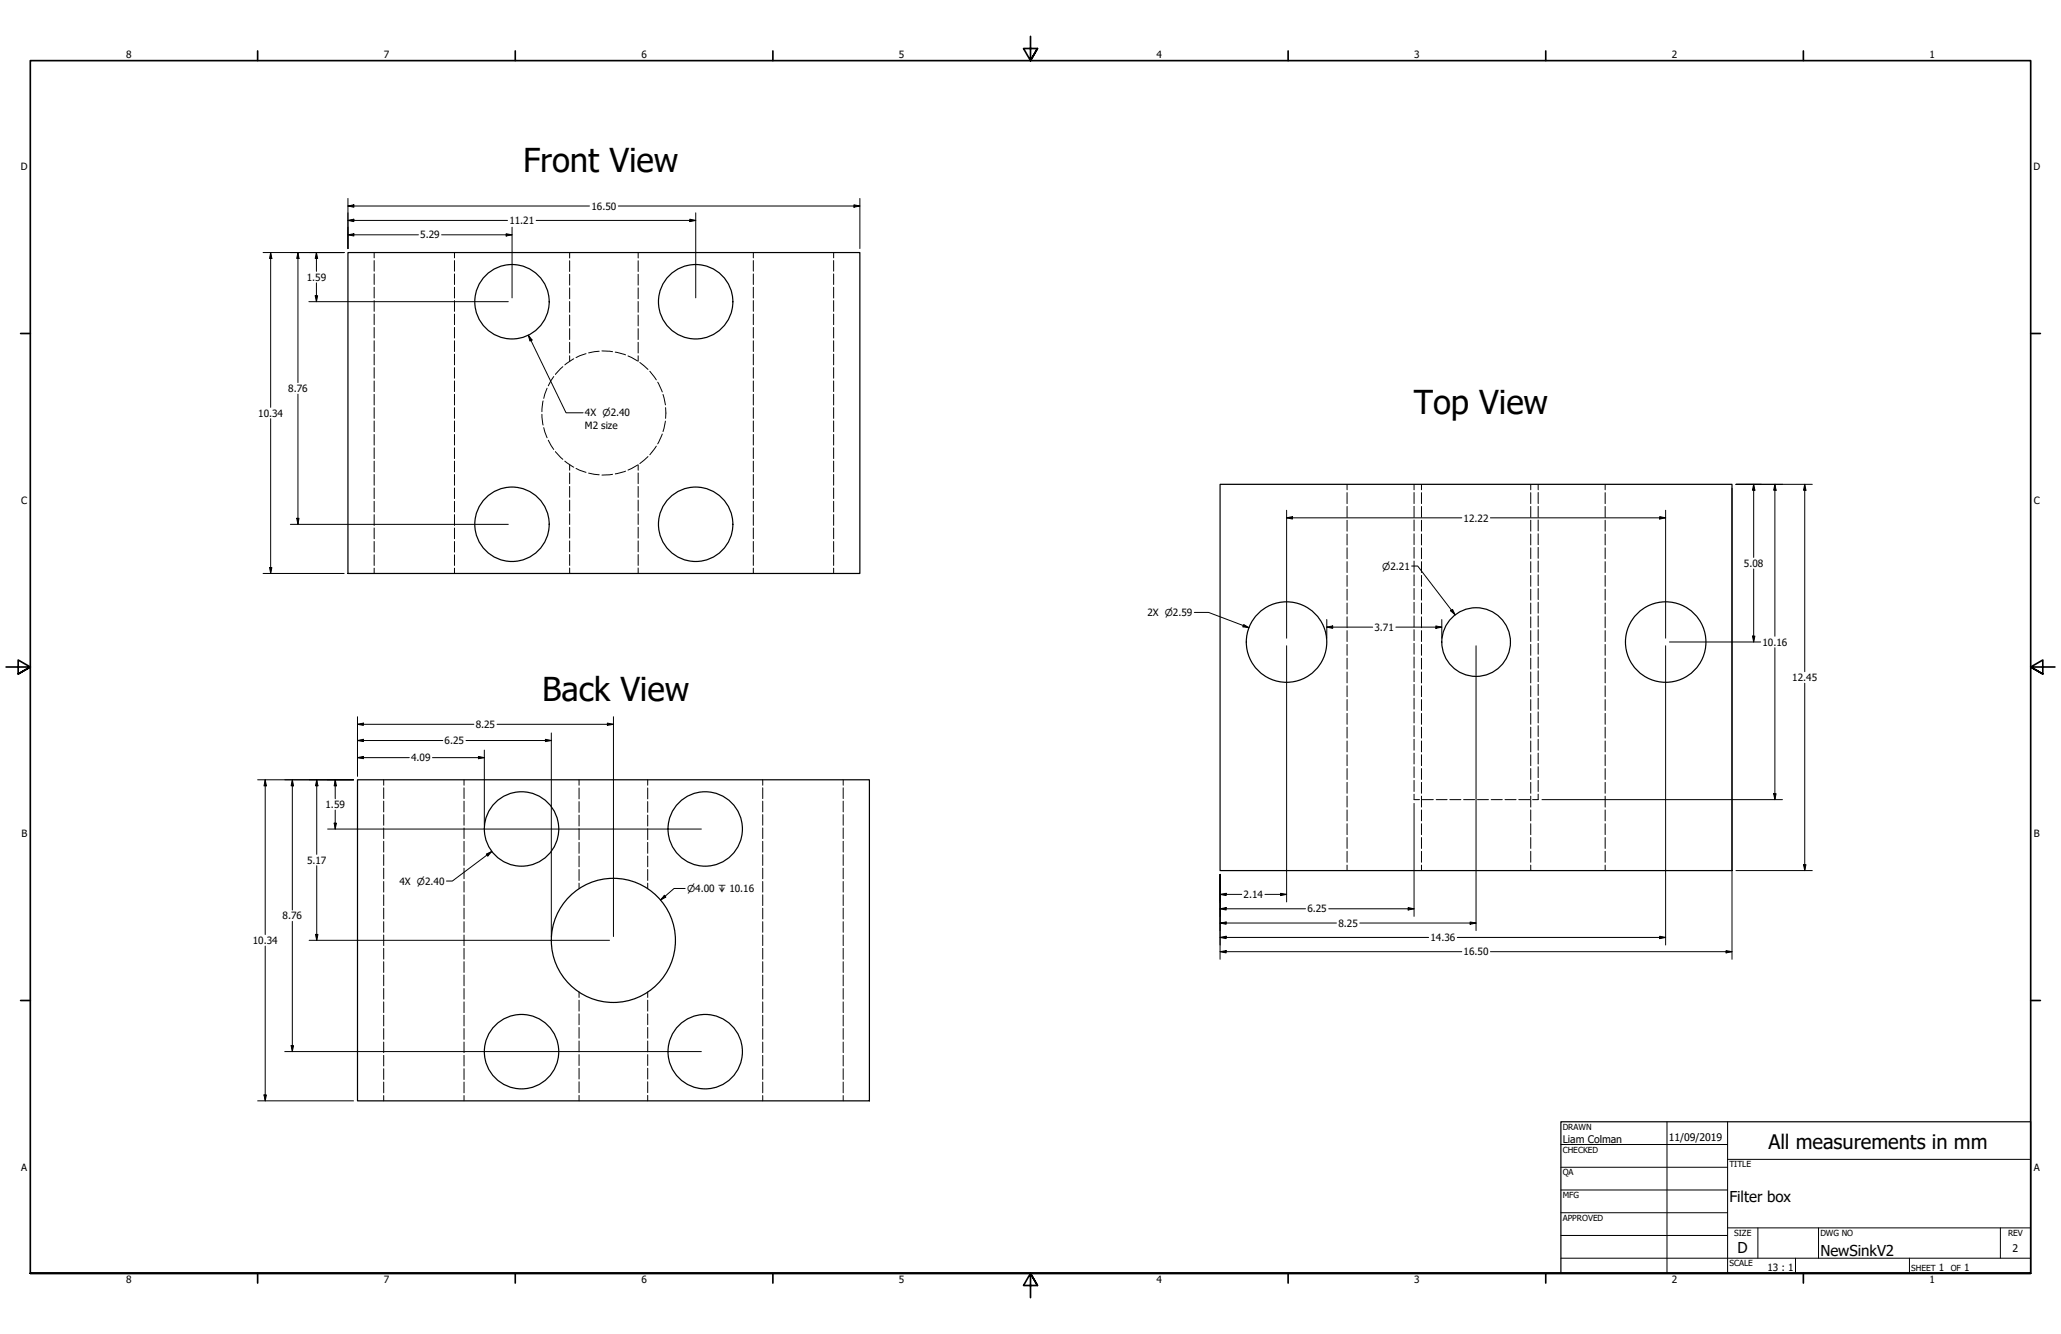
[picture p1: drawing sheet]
<svg xmlns="http://www.w3.org/2000/svg" width="864mm" height="559mm" viewBox="0 0 864 559" stroke-linecap="round" stroke-linejoin="round" font-family="sans-serif">
<!-- layer: Hidden (ANSI) -->
<g fill="none" stroke="#000" stroke-width=".42">
<path d="M156.8 105.8v2.2M156.8 109.2v4.4M156.8 114.7v4.5M190.4 105.8v2.2M190.4 109.2v4.4M190.4 114.7v4.5M238.7 105.8v2.3M238.7 109.2v4.5M238.7 114.9v4.5M267.4 105.8v2.3M267.4 109.2v4.5M267.4 114.9v4.5"/>
<path d="M315.7 105.8v2.2M315.7 109.2v4.4M315.7 114.7v4.5M349.3 105.8v2.2M349.3 109.2v4.4M349.3 114.7v4.5M156.8 120.3v4.5M156.8 125.9v4.5M156.8 131.6v4.4M156.8 137.2v4.4M190.4 120.3v4.5M190.4 125.9v4.5"/>
<path d="M190.4 131.6v4.4M190.4 137.2v4.4M238.7 120.6v4.6M238.7 126.3v4.5M238.7 132v4.5M238.7 137.7v4.5M267.4 120.6v4.6M267.4 126.3v4.5M267.4 132v4.5M267.4 137.7v4.5M315.7 120.3v4.5M315.7 125.9v4.5"/>
<path d="M315.7 131.6v4.4M315.7 137.2v4.4M349.3 120.3v4.5M349.3 125.9v4.5M349.3 131.6v4.4M349.3 137.2v4.4M156.8 142.7v4.6M156.8 148.3v4.5M156.8 154v4.4M156.8 159.6v4.4M190.4 142.7v4.6M190.4 148.3v4.5"/>
<path d="M190.4 154v4.4M190.4 159.6v4.4M232 157.7l-2.3 3.9M235.8 153.6l-3.1 3.2M238.7 143.4v4.5M238.7 149v2.3M240.4 150.3l-3.7 2.5M245.6 148.1l-4.2 1.7M251.1 147.1l-4.5 .7M252.2 147l4.5 .3M257.8 147.5l4.3 1.2M263.1 149.1l4 2.1"/>
<path d="M267.4 143.4v4.5M267.4 149v2.3M268.1 151.8l3.4 2.9M272.3 155.5l2.7 3.6M315.7 142.7v4.6M315.7 148.3v4.5M315.7 154v4.4M315.7 159.6v4.4M349.3 142.7v4.6M349.3 148.3v4.5M349.3 154v4.4M349.3 159.6v4.4"/>
<path d="M156.8 165.2v4.5M156.8 170.8v4.5M156.8 176.3v4.5M190.4 165.2v4.5M190.4 170.8v4.5M190.4 176.3v4.5M227.1 173.5l.5 4.6M227.6 168l-.5 4.5M227.8 179.1l1.4 4.3M229.2 162.6l-1.4 4.3M275.6 160.1l1.9 4.1M277.8 165.2l1 4.4"/>
<path d="M278.8 176.4l-1 4.4M278.9 170.8v4.5M315.7 165.2v4.5M315.7 170.8v4.5M315.7 176.3v4.5M349.3 165.2v4.5M349.3 170.8v4.5M349.3 176.3v4.5M156.8 182v4.4M156.8 187.6v4.5M156.8 193.2v4.5M156.8 198.8v4.5"/>
<path d="M190.4 182v4.4M190.4 187.6v4.5M190.4 193.2v4.5M190.4 198.8v4.5M229.7 184.4l2.3 3.9M232.7 189.2l3.1 3.2M236.7 193.2l3.7 2.5M238.7 194.7v2.3M238.7 198.1v4.5M241.4 196.2l4.2 1.7M246.6 198.2l4.5 .7M256.7 198.7l-4.5 .3"/>
<path d="M262.1 197.4l-4.3 1.1M267.1 194.8l-4 2.1M267.4 194.7v2.3M267.4 198.1v4.5M271.5 191.3l-3.4 2.9M275 186.9l-2.7 3.6M277.5 181.8l-1.9 4.1M315.7 182v4.4M315.7 187.6v4.5M315.7 193.2v4.5M315.7 198.8v4.5M349.3 182v4.4"/>
<path d="M349.3 187.6v4.5M349.3 193.2v4.5M349.3 198.8v4.5M156.8 204.4v4.5M156.8 210v4.4M156.8 215.6v4.5M190.4 204.4v4.5M190.4 210v4.4M190.4 215.6v4.5M238.7 203.8v4.5M238.7 209.5v4.6M238.7 215.2v4.5"/>
<path d="M267.4 203.8v4.5M267.4 209.5v4.6M267.4 215.2v4.5M315.7 204.4v4.5M315.7 210v4.4M315.7 215.6v4.5M349.3 204.4v4.5M349.3 210v4.4M349.3 215.6v4.5M564.5 202.9v2.3M564.5 206.4v4.5M564.5 212.2v4.5"/>
<path d="M564.5 217.9v4.6M592.5 202.9v2.3M592.5 206.3v4.6M592.5 212.1v4.6M592.5 217.8v4.6M595.6 202.9v2.3M595.6 206.4v4.5M595.6 212.2v4.5M595.6 217.9v4.6M641.4 202.9v2.3M641.4 206.4v4.5M641.4 212.2v4.5"/>
<path d="M641.4 217.9v4.6M644.5 202.9v2.3M644.5 206.3v4.6M644.5 212.1v4.6M644.5 217.8v4.6M672.6 202.9v2.3M672.6 206.4v4.5M672.6 212.2v4.5M672.6 217.9v4.6M156.8 221.2v4.5M156.8 226.8v4.5M156.8 232.4v4.5"/>
<path d="M156.8 238v2.2M190.4 221.2v4.5M190.4 226.8v4.5M190.4 232.4v4.5M190.4 238v2.2M238.7 220.9v4.5M238.7 226.6v4.5M238.7 232.3v4.6M238.7 237.9v2.3M267.4 220.9v4.5M267.4 226.6v4.5M267.4 232.3v4.6"/>
<path d="M267.4 237.9v2.3M315.7 221.2v4.5M315.7 226.8v4.5M315.7 232.4v4.5M315.7 238v2.2M349.3 221.2v4.5M349.3 226.8v4.5M349.3 232.4v4.5M349.3 238v2.2M564.5 223.7v4.6M564.5 229.5v4.6M564.5 235.3v4.5"/>
<path d="M592.5 223.6v4.6M592.5 229.3v4.6M592.5 235v4.6M595.6 223.7v4.6M595.6 229.5v4.6M595.6 235.3v4.5M641.4 223.7v4.6M641.4 229.5v4.6M641.4 235.3v4.5M644.5 223.6v4.6M644.5 229.3v4.6M644.5 235v4.6"/>
<path d="M672.6 223.7v4.6M672.6 229.5v4.6M672.6 235.3v4.5M564.5 241v4.6M564.5 246.8v4.6M564.5 252.6v4.6M564.5 258.4v4.6M592.5 240.8v4.6M592.5 246.5v4.6M592.5 252.3v4.6M592.5 258v4.6M595.6 241v4.6"/>
<path d="M595.6 246.8v4.6M595.6 252.6v4.6M595.6 258.4v4.6M641.4 241v4.6M641.4 246.8v4.6M641.4 252.6v4.6M641.4 258.4v4.6M644.5 240.8v4.6M644.5 246.5v4.6M644.5 252.3v4.6M644.5 258v4.6M672.6 241v4.6"/>
<path d="M672.6 246.8v4.6M672.6 252.6v4.6M672.6 258.4v4.6M564.5 264.2v4.5M564.5 269.9v4.6M564.5 275.7v4.6M592.5 263.8v4.6M592.5 269.5v4.6M592.5 275.2v4.6M595.6 264.2v4.5M595.6 269.9v4.6M595.6 275.7v4.6"/>
<path d="M641.4 264.2v4.5M641.4 269.9v4.6M641.4 275.7v4.6M644.5 263.8v4.6M644.5 269.5v4.6M644.5 275.2v4.6M672.6 264.2v4.5M672.6 269.9v4.6M672.6 275.7v4.6M564.5 281.5v4.6M564.5 287.3v4.5M564.5 293.1v4.5"/>
<path d="M564.5 298.8v4.6M592.5 281v4.6M592.5 286.7v4.6M592.5 292.5v4.6M592.5 298.2v4.6M595.6 281.5v4.6M595.6 287.3v4.5M595.6 293.1v4.5M595.6 298.8v4.6M641.4 281.5v4.6M641.4 287.3v4.5M641.4 293.1v4.5"/>
<path d="M641.4 298.8v4.6M644.5 281v4.6M644.5 286.7v4.6M644.5 292.5v4.6M644.5 298.2v4.6M672.6 281.5v4.6M672.6 287.3v4.5M672.6 293.1v4.5M672.6 298.8v4.6M564.5 304.6v4.6M564.5 310.4v4.6M564.5 316.2v4.5"/>
<path d="M592.5 304v4.5M592.5 309.7v4.6M592.5 315.5v4.5M595.6 304.6v4.6M595.6 310.4v4.6M595.6 316.2v4.5M641.4 304.6v4.6M641.4 310.4v4.6M641.4 316.2v4.5M644.5 304v4.5M644.5 309.7v4.6M644.5 315.5v4.5"/>
<path d="M672.6 304.6v4.6M672.6 310.4v4.6M672.6 316.2v4.5M160.8 326.6v2.3M160.8 330v4.5M160.8 335.6v4.5M194.4 326.6v2.3M194.4 330v4.5M194.4 335.6v4.5M242.6 326.6v2.3M242.6 330.1v4.5M242.6 335.8v4.5"/>
<path d="M271.4 326.6v2.3M271.4 330.1v4.5M271.4 335.8v4.5M319.6 326.6v2.3M319.6 330v4.5M319.6 335.6v4.5M353.3 326.6v2.3M353.3 330v4.5M353.3 335.6v4.5M564.5 321.9v4.6M564.5 327.7v4.6M564.5 333.5v4.6"/>
<path d="M564.5 339.3v4.6M592.5 332.7v2.3h2.3M592.5 321.2v4.6M592.5 326.9v4.6M595.6 321.9v4.6M595.6 327.7v4.6M595.6 333.5v4.6M595.6 339.3v4.6M596 335h4.6M601.8 335h4.6M607.5 335h4.6M613.3 335h4.6"/>
<path d="M619.1 335h4.6M624.8 335h4.7M630.6 335h4.7M636.4 335h4.6M641.4 321.9v4.6M641.4 327.7v4.6M641.4 333.5v4.6M641.4 339.3v4.6M644.5 332.7v2.3h-2.3M644.5 321.2v4.6M644.5 326.9v4.6M672.6 321.9v4.6"/>
<path d="M672.6 327.7v4.6M672.6 333.5v4.6M672.6 339.3v4.6M160.8 341.2v4.5M160.8 346.8v4.5M160.8 352.4v4.5M160.8 358v4.5M194.4 341.2v4.5M194.4 346.8v4.5M194.4 352.4v4.5M194.4 358v4.5M242.6 341.4v4.6"/>
<path d="M242.6 347.2v4.5M242.6 352.9v4.5M242.6 358.6v4.5M271.4 341.4v4.6M271.4 347.2v4.5M271.4 352.9v4.5M271.4 358.6v4.5M319.6 341.2v4.5M319.6 346.8v4.5M319.6 352.4v4.5M319.6 358v4.5M353.3 341.2v4.5"/>
<path d="M353.3 346.8v4.5M353.3 352.4v4.5M353.3 358v4.5M564.5 345.1v4.5M564.5 350.8v4.6M564.5 356.6v4.6M595.6 345.1v4.5M595.6 350.8v4.6M595.6 356.6v4.6M641.4 345.1v4.5M641.4 350.8v4.6M641.4 356.6v4.6"/>
<path d="M672.6 345.1v4.5M672.6 350.8v4.6M672.6 356.6v4.6M160.8 363.7v4.4M160.8 369.3v4.4M160.8 374.8v4.5M194.4 363.7v4.4M194.4 369.3v4.4M194.4 374.8v4.5M242.6 364.2v4.6M242.6 370v2.2M271.4 364.2v4.6"/>
<path d="M271.4 370v2.2M319.6 363.7v4.4M319.6 369.3v4.4M319.6 374.8v4.5M353.3 363.7v4.4M353.3 369.3v4.4M353.3 374.8v4.5M564.5 362.4v2.3M595.6 362.4v2.3M641.4 362.4v2.3M672.6 362.4v2.3M160.8 380.4v4.5"/>
<path d="M160.8 386.1v4.4M160.8 391.7v4.4M160.8 397.3v4.5M194.4 380.4v4.5M194.4 386.1v4.4M194.4 391.7v4.4M194.4 397.3v4.5M319.6 380.4v4.5M319.6 386.1v4.4M319.6 391.7v4.4M319.6 397.3v4.5M353.3 380.4v4.5"/>
<path d="M353.3 386.1v4.4M353.3 391.7v4.4M353.3 397.3v4.5M160.8 402.8v4.6M160.8 408.4v4.5M160.8 414.1v4.4M160.8 419.7v4.5M194.4 402.8v4.6M194.4 408.4v4.5M194.4 414.1v4.4M194.4 419.7v4.5M242.6 415.5v2.3"/>
<path d="M242.6 419v4.5M271.4 415.5v2.3M271.4 419v4.5M319.6 402.8v4.6M319.6 408.4v4.5M319.6 414.1v4.4M319.6 419.7v4.5M353.3 402.8v4.6M353.3 408.4v4.5M353.3 414.1v4.4M353.3 419.7v4.5M160.8 425.3v4.5"/>
<path d="M160.8 430.8v4.6M160.8 436.5v4.4M194.4 425.3v4.5M194.4 430.8v4.6M194.4 436.5v4.4M242.6 424.7v4.6M242.6 430.4v4.5M242.6 436.1v4.5M271.4 424.7v4.6M271.4 430.4v4.5M271.4 436.1v4.5M319.6 425.3v4.5"/>
<path d="M319.6 430.8v4.6M319.6 436.5v4.4M353.3 425.3v4.5M353.3 430.8v4.6M353.3 436.5v4.4M160.8 442.1v4.4M160.8 447.7v4.5M160.8 453.3v4.5M160.8 458.9v2.2M194.4 442.1v4.4M194.4 447.7v4.5M194.4 453.3v4.5"/>
<path d="M194.4 458.9v2.2M242.6 441.8v4.5M242.6 447.5v4.5M242.6 453.1v4.6M242.6 458.9v2.2M271.4 441.8v4.5M271.4 447.5v4.5M271.4 453.1v4.6M271.4 458.9v2.2M319.6 442.1v4.4M319.6 447.7v4.5M319.6 453.3v4.5"/>
<path d="M319.6 458.9v2.2M353.3 442.1v4.4M353.3 447.7v4.5M353.3 453.3v4.5M353.3 458.9v2.2"/>
</g>
<!-- layer: Visible (ANSI) -->
<g fill="none" stroke="#000" stroke-width=".51">
<path d="M145.8 105.8h214.5v134.4h-214.5zM511.2 202.9h214.5v161.8h-214.5zM149.8 326.6h214.5v134.5h-214.5z"/>
<circle cx="214.5" cy="126.4" r="15.6"/>
<circle cx="291.5" cy="126.4" r="15.6"/>
<circle cx="214.5" cy="219.6" r="15.6"/>
<circle cx="291.5" cy="219.6" r="15.6"/>
<circle cx="539.1" cy="269" r="16.9"/>
<circle cx="618.5" cy="269" r="14.4"/>
<circle cx="698" cy="269" r="16.9"/>
<circle cx="218.5" cy="347.3" r="15.6"/>
<circle cx="295.5" cy="347.3" r="15.6"/>
<circle cx="257" cy="393.9" r="26"/>
<circle cx="218.5" cy="440.5" r="15.6"/>
<circle cx="295.5" cy="440.5" r="15.6"/>
</g>
<!-- layer: Border (ANSI) -->
<g fill="none" stroke="#000" stroke-width=".7">
<path d="M431.8 15.2v10.2l-2.9-5.1h5.8l-2.9 5.1 2.9-5.1M107.9 21.3v4.1M215.9 21.3v4.1M323.8 21.3v4.1M539.8 21.3v4.1M647.7 21.3v4.1M755.6 21.3v4.1M8.6 139.7h4.1M850.9 139.7h4.1M2.5 279.4h10.2l-5.1-2.9v5.8l5.1-2.9-5.1 2.9M861.1 279.4h-10.2l5.1-2.9v5.8l-5.1-2.9 5.1 2.9M8.6 419.1h4.1"/>
<path d="M850.9 419.1h4.1M12.7 533.4v-508h838.2v508h-838.2h838.2M107.9 533.4v4.1M215.9 533.4v4.1M323.8 533.4v4.1M434.7 538.5l-2.9-5.1 2.9 5.1h-5.8l2.9-5.1v10.2M539.8 533.4v4.1M647.7 533.4v4.1M755.6 533.4v4.1"/>
</g>
<!-- layer: Title (ANSI) -->
<g fill="none" stroke="#000" stroke-width=".42">
<path d="M654 479.4h69.9M698.5 469.9v63.5M723.9 469.9v63.5M654 488.9h69.9M654 498.5h69.9M723.9 485.6h127M654 508h69.9M654 517.5h69.9M723.9 514.3h127M736.6 514.3v12.7M762 514.3v12.7M838.2 514.3v12.7"/>
<path d="M654 527h196.9M752.3 527v6.4M800.1 527v6.4"/>
</g>
<path d="M654 469.9h196.9v63.5h-196.9z" fill="none" stroke="#000" stroke-width=".51"/>
<!-- layer: Dimension (ANSI) -->
<g fill="none" stroke="#000" stroke-width=".42">
<path d="M145.8 98.4l2.5-.5v1zM145.8 92.3l2.5-.5v1zM145.8 86.3l2.5-.5v1zM145.8 98.4h29.5M145.8 83.1v21M145.8 92.3h66.9M145.8 86.3h101.2M185 98.4h29.6M212.1 97.9l2.5 .5-2.5 .5zM214.6 95.2v29.6M224.7 92.3h66.8M259.1 86.3h101.2"/>
<path d="M289.1 91.8l2.4 .5-2.4 .5zM291.5 89.2v35.6M357.8 85.8l2.5 .5-2.5 .5zM360.3 83.1v21M110.2 105.8h34M113.4 105.8l.5 2.5h-.9zM113.4 105.8v64.8M124.8 105.8l.5 2.5h-1zM124.8 105.8v54.5M132.6 105.8l.5 2.5h-1zM132.6 105.8v7.9M132.6 118.5v7.9"/>
<path d="M129.4 126.4h83.6M132.1 123.9h1l-.5 2.5zM113.4 175.4v64.8M124.8 165.1v54.5M121.7 219.6h91.3M124.3 217.1h1l-.5 2.5zM539.1 216.9l2.5-.5v1zM539.1 213.7v53.6M539.1 216.9h73.4M624.5 216.9h73.4M695.5 216.4l2.4 .5-2.4 .5zM697.9 213.7v53.6"/>
<path d="M725.7 204.5v197.3M727.4 202.9h32M734.8 202.9l.5 2.5h-1zM734.8 202.9v30.6M743.7 202.9l.5 2.5h-1zM743.7 202.9v63.6M756.2 202.9l.5 2.5h-1zM756.2 202.9v78.5M113 237.7h.9l-.5 2.5zM734.8 238.3v30.6M110.2 240.2h34M555.9 259.5v7.8"/>
<path d="M604.1 259.5v7.8M539.1 270.5v107.3M555.9 262.7l2.5-.5v1zM555.9 262.7h19.3M584.9 262.7h19.2M601.7 262.2l2.4 .5-2.4 .5zM618.5 270.5v119.3M697.9 270.5v125.4M699.5 268.9h38.2M734.3 266.4h1l-.5 2.5zM743.7 271.3v63.7M756.2 286.2v78.5"/>
<path d="M149.8 317.4l2.5-.5v.9zM149.8 310.2l2.5-.5v.9zM149.8 303.4l2.5-.5v.9zM149.8 317.4h21.7M149.8 300.2v24.9M149.8 310.2h35.7M149.8 303.4h48.8M181.2 317.4h21.7M195.3 310.2h35.7M200.5 316.9l2.4 .5-2.4 .4zM202.9 314.2v31.5M208.3 303.4h48.7"/>
<path d="M228.5 309.7l2.5 .5-2.5 .4zM231 307v85.3M254.5 302.9l2.5 .5-2.5 .4zM257 300.2v92.1M107.9 326.6h40.2M111.1 326.6l.5 2.6h-1zM111.1 326.6v64.9M122.5 326.6l.5 2.6h-1zM122.5 326.6v54.6M132.7 326.6l.5 2.6h-1zM132.7 326.6v31.3M140.5 326.6l.5 2.6h-1z"/>
<path d="M140.5 326.6v8M140.5 339.3v8M592.5 336.5v47.4M646.1 335h100.8M743.2 332.5h1l-.5 2.5zM137.3 347.3h156.6M140 344.8h1l-.5 2.5zM132.7 362.6v31.3M511.2 374.6l2.6-.4v1zM511.2 374.6h9.1M511.2 366.3v35.5M530 374.6h9.1"/>
<path d="M536.6 374.2l2.5 .4-2.5 .6zM727.4 364.7h32M755.7 362.2h1l-.5 2.5zM111.1 396.3v64.8M122.5 386v54.5M129.5 393.9h125.9M132.2 391.4h1l-.5 2.5zM511.2 380.7l2.6-.5v1zM511.2 386.7l2.6-.5v1zM511.2 392.7l2.6-.5v1zM511.2 398.7l2.6-.5v1zM511.2 380.7h35.9"/>
<path d="M511.2 386.7h48.8M511.2 392.7h87.4M511.2 398.7h101.3M556.8 380.7h35.7M569.8 386.7h48.7M590 380.2l2.5 .5-2.5 .5zM610.6 392.7h87.3M616 386.2l2.5 .5-2.5 .5zM624.5 398.7h101.2M695.5 392.2l2.4 .5-2.4 .5zM723.3 398.2l2.4 .5-2.4 .5zM122 438h1l-.5 2.5z"/>
<path d="M110.6 458.7h1l-.5 2.4zM119.3 440.5h174.6M107.9 461.1h40.2"/>
</g>
<g fill="#000">
<path d="M145.8 98.4l2.5-.5v1z" fill-rule="evenodd"/>
<path d="M145.8 92.3l2.5-.5v1z" fill-rule="evenodd"/>
<path d="M145.8 86.3l2.5-.5v1z" fill-rule="evenodd"/>
<path d="M212.1 97.9l2.5 .5-2.5 .5z" fill-rule="evenodd"/>
<path d="M289.1 91.8l2.4 .5-2.4 .5z" fill-rule="evenodd"/>
<path d="M357.8 85.8l2.5 .5-2.5 .5z" fill-rule="evenodd"/>
<path d="M113.4 105.8l.5 2.5h-.9z" fill-rule="evenodd"/>
<path d="M124.8 105.8l.5 2.5h-1z" fill-rule="evenodd"/>
<path d="M132.6 105.8l.5 2.5h-1z" fill-rule="evenodd"/>
<path d="M132.1 123.9h1l-.5 2.5z" fill-rule="evenodd"/>
<path d="M124.3 217.1h1l-.5 2.5z" fill-rule="evenodd"/>
<path d="M539.1 216.9l2.5-.5v1z" fill-rule="evenodd"/>
<path d="M695.5 216.4l2.4 .5-2.4 .5z" fill-rule="evenodd"/>
<path d="M734.8 202.9l.5 2.5h-1z" fill-rule="evenodd"/>
<path d="M743.7 202.9l.5 2.5h-1z" fill-rule="evenodd"/>
<path d="M756.2 202.9l.5 2.5h-1z" fill-rule="evenodd"/>
<path d="M113 237.7h.9l-.5 2.5z" fill-rule="evenodd"/>
<path d="M555.9 262.7l2.5-.5v1z" fill-rule="evenodd"/>
<path d="M601.7 262.2l2.4 .5-2.4 .5z" fill-rule="evenodd"/>
<path d="M734.3 266.4h1l-.5 2.5z" fill-rule="evenodd"/>
<path d="M149.8 317.4l2.5-.5v.9z" fill-rule="evenodd"/>
<path d="M149.8 310.2l2.5-.5v.9z" fill-rule="evenodd"/>
<path d="M149.8 303.4l2.5-.5v.9z" fill-rule="evenodd"/>
<path d="M200.5 316.9l2.4 .5-2.4 .4z" fill-rule="evenodd"/>
<path d="M228.5 309.7l2.5 .5-2.5 .4z" fill-rule="evenodd"/>
<path d="M254.5 302.9l2.5 .5-2.5 .4z" fill-rule="evenodd"/>
<path d="M111.1 326.6l.5 2.6h-1z" fill-rule="evenodd"/>
<path d="M122.5 326.6l.5 2.6h-1z" fill-rule="evenodd"/>
<path d="M132.7 326.6l.5 2.6h-1z" fill-rule="evenodd"/>
<path d="M140.5 326.6l.5 2.6h-1z" fill-rule="evenodd"/>
<path d="M743.2 332.5h1l-.5 2.5z" fill-rule="evenodd"/>
<path d="M140 344.8h1l-.5 2.5z" fill-rule="evenodd"/>
<path d="M511.2 374.6l2.6-.4v1z" fill-rule="evenodd"/>
<path d="M536.6 374.2l2.5 .4-2.5 .6z" fill-rule="evenodd"/>
<path d="M755.7 362.2h1l-.5 2.5z" fill-rule="evenodd"/>
<path d="M132.2 391.4h1l-.5 2.5z" fill-rule="evenodd"/>
<path d="M511.2 380.7l2.6-.5v1z" fill-rule="evenodd"/>
<path d="M511.2 386.7l2.6-.5v1z" fill-rule="evenodd"/>
<path d="M511.2 392.7l2.6-.5v1z" fill-rule="evenodd"/>
<path d="M511.2 398.7l2.6-.5v1z" fill-rule="evenodd"/>
<path d="M590 380.2l2.5 .5-2.5 .5z" fill-rule="evenodd"/>
<path d="M616 386.2l2.5 .5-2.5 .5z" fill-rule="evenodd"/>
<path d="M695.5 392.2l2.4 .5-2.4 .5z" fill-rule="evenodd"/>
<path d="M723.3 398.2l2.4 .5-2.4 .5z" fill-rule="evenodd"/>
<path d="M122 438h1l-.5 2.5z" fill-rule="evenodd"/>
<path d="M110.6 458.7h1l-.5 2.4z" fill-rule="evenodd"/>
</g>
<!-- layer: Symbol (ANSI) -->
<path d="M221.4 140.4l1.5 2-.8 .5zM221.4 140.4l15.8 32.5h7.1M591.5 237.1h2.5l15.7 20.5M500.4 256.5h6l17 6.5M607.8 255.8l.8-.5 1.1 2.3zM521.1 261.6l2.3 1.4-2.6-.4zM203.8 357.8l2.3-1.1-1.7 1.9zM206.1 356.7l-16.6 12.4h-2.4M278.4 375l.6 .8-2.2 1.2zM287.1 372.2h-4.7l-5.6 4.8" fill="none" stroke="#000" stroke-width=".42"/>
<g fill="#000">
<path d="M221.4 140.4l1.5 2-.8 .5z" fill-rule="evenodd"/>
<path d="M607.8 255.8l.8-.5 1.1 2.3z" fill-rule="evenodd"/>
<path d="M521.1 261.6l2.3 1.4-2.6-.4z" fill-rule="evenodd"/>
<path d="M203.8 357.8l2.3-1.1-1.7 1.9z" fill-rule="evenodd"/>
<path d="M278.4 375l.6 .8-2.2 1.2z" fill-rule="evenodd"/>
</g>
<g font-size="13.8">
<text x="219.2" y="72.1">Front View</text>
<text x="592.5" y="173.6">Top View</text>
<text x="227.1" y="293.4">Back View</text>
</g>
<text font-size="8.4" x="741" y="481.3">All measurements in mm</text>
<g font-size="6.3">
<text x="724.7" y="503.4">Filter box</text>
<text x="728.1" y="524.9">D</text>
<text x="762.8" y="526.2">NewSinkV2</text>
</g>
<g font-size="4.4">
<text x="654.8" y="478.6">Liam Colman</text>
<text x="699.3" y="478">11/09/2019</text>
<text x="843.3" y="524.3">2</text>
</g>
<g font-size="4.2">
<text x="52.8" y="24.4">8</text>
<text x="160.8" y="24.4">7</text>
<text x="268.7" y="24.4">6</text>
<text x="376.7" y="24.4">5</text>
<text x="484.6" y="24.4">4</text>
<text x="592.6" y="24.4">3</text>
<text x="700.5" y="24.4">2</text>
<text x="808.5" y="24.4">1</text>
<text x="8.8" y="71.4">D</text>
<text x="852" y="71.4">D</text>
<text x="247.8" y="87.8">16.50</text>
<text x="213.4" y="93.9">11.21</text>
<text x="176.1" y="99.9">5.29</text>
<text x="128.5" y="117.6">1.59</text>
<text x="120.8" y="164.2">8.76</text>
<text x="108.2" y="174.6">10.34</text>
<text x="245.1" y="174.4">4X ⌀2.40</text>
<text x="245.1" y="179.8">M2 size</text>
<text x="8.9" y="211.1">C</text>
<text x="852.2" y="211.1">C</text>
<text x="613.3" y="218.5">12.22</text>
<text x="730.8" y="237.4">5.08</text>
<text x="480.8" y="258.1">2X ⌀2.59</text>
<text x="575.9" y="264.2">3.71</text>
<text x="738.5" y="270.4">10.16</text>
<text x="751" y="285.3">12.45</text>
<text x="199.3" y="304.9">8.25</text>
<text x="186.3" y="311.7">6.25</text>
<text x="172.3" y="318.9">4.09</text>
<text x="136.4" y="338.5">1.59</text>
<text x="9" y="350.8">B</text>
<text x="852.2" y="350.8">B</text>
<text x="128.7" y="361.8">5.17</text>
<text x="167.4" y="370.6">4X ⌀2.40</text>
<text x="521.1" y="376.2">2.14</text>
<text x="547.8" y="382.2">6.25</text>
<text x="118.4" y="385.1">8.76</text>
<text x="560.8" y="388.2">8.25</text>
<text x="105.9" y="395.4">10.34</text>
<text x="599.4" y="394.2">14.36</text>
<text x="613.3" y="400.2">16.50</text>
<text x="8.9" y="490.5">A</text>
<text x="852.2" y="490.5">A</text>
<text x="740.6" y="532.6">13 : 1</text>
<text x="812.4" y="532.6">1</text>
<text x="823" y="532.6">1</text>
<text x="52.8" y="537.5">8</text>
<text x="160.8" y="537.5">7</text>
<text x="268.7" y="537.5">6</text>
<text x="376.7" y="537.5">5</text>
<text x="484.6" y="537.5">4</text>
<text x="592.6" y="537.5">3</text>
<text x="700.5" y="537.5">2</text>
<text x="808.5" y="537.5">1</text>
</g>
<g font-size="4">
<text x="579.2" y="238.6">⌀2.21</text>
<text x="287.9" y="373.7">⌀4.00 ↧ 10.16</text>
</g>
<g font-size="3.5">
<text x="654.8" y="473.2">DRAWN</text>
<text x="654.8" y="482.8">CHECKED</text>
<text x="724.7" y="488.9">TITLE</text>
<text x="654.8" y="492.3">QA</text>
<text x="654.8" y="501.8">MFG</text>
<text x="654.8" y="511.4">APPROVED</text>
<text x="726.7" y="517.7">SIZE</text>
<text x="762.8" y="517.7">DWG NO</text>
<text x="841.4" y="517.7">REV</text>
<text x="724.7" y="530.4">SCALE</text>
<text x="800.9" y="532.6">SHEET</text>
<text x="817.4" y="532.6">OF</text>
</g>
</svg>
